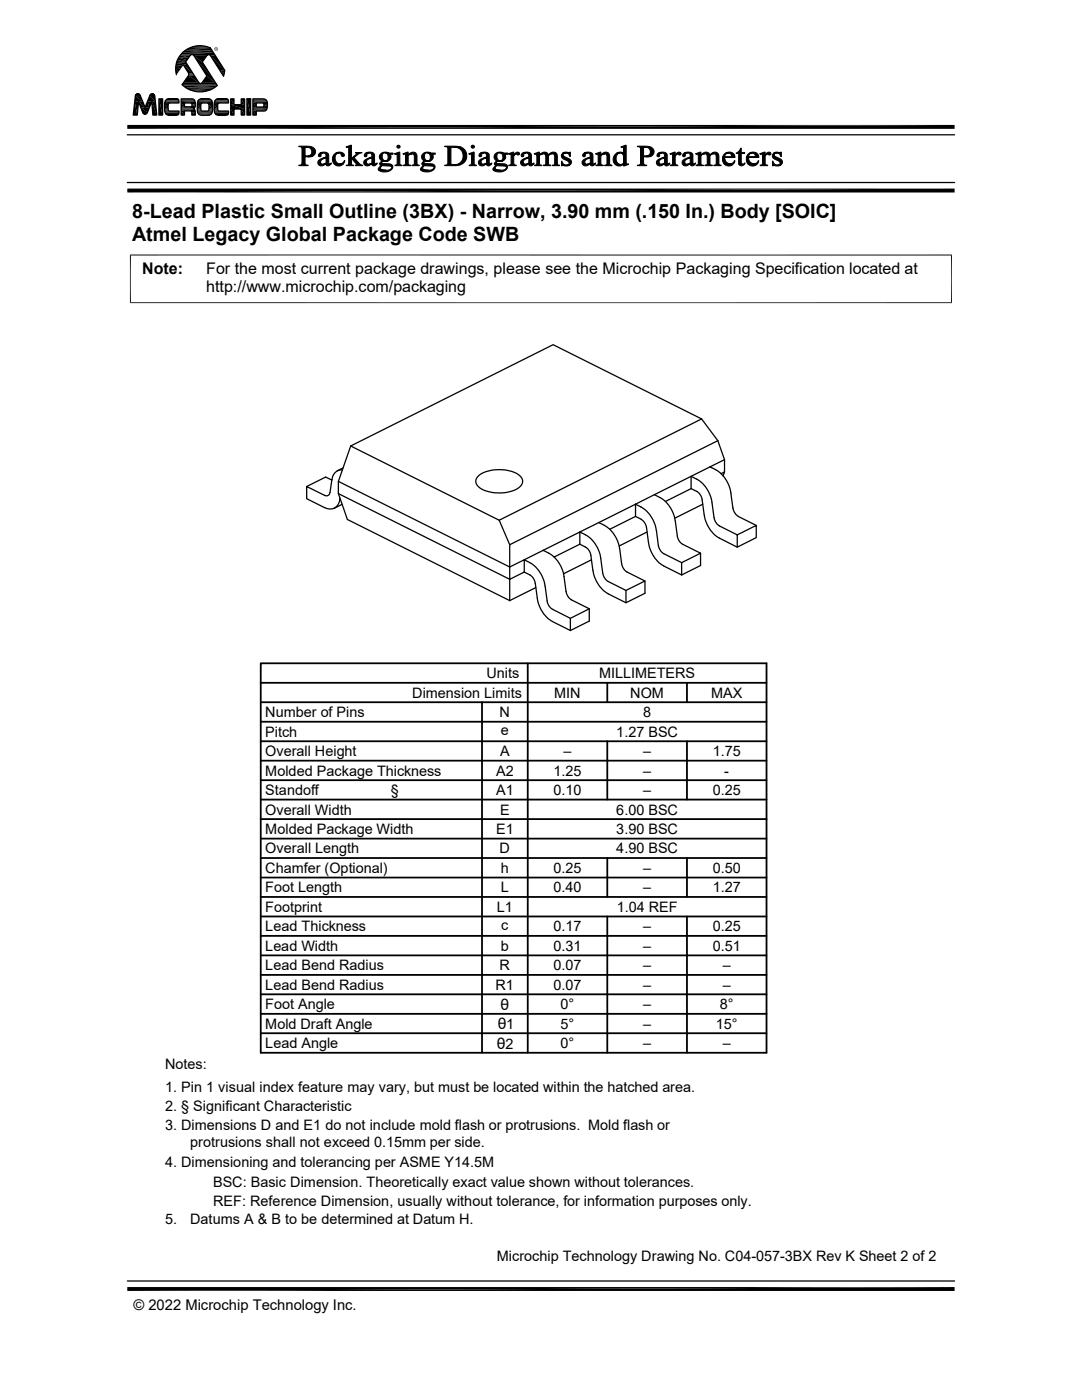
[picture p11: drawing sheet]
<svg xmlns="http://www.w3.org/2000/svg" width="216mm" height="279mm" viewBox="0 0 216 279" stroke-linecap="round" stroke-linejoin="round" font-family="sans-serif">
<g fill="none" stroke="#000" stroke-width=".25">
<path d="M27.1 18.9l-.5 4.1h.8l.2-2.7 .9 2.1a.49 .49 0 0 0 .4 .4 .49 .49 0 0 0 .5-.3M27.5 18.7l.5 .4 1 2.3 .9-2.4a.5 .5 0 0 1 .5-.3 .5 .5 0 0 1 .5 .4l.4 3.9h-.8l-.2-2.8-.9 2.2M27.5 18.7l-.4 .2M31.7 19.7h.7v3.3h-.7zM36.2 19.7h2.3a1.14 1.14 0 0 1 .4 1.6l-.3 .4 .3 .2 .1 1.1h-.7v-.6l-.2-.3h-1.3v.9h-.6zM36.3 16.9l.1 .1M36.4 17l1.6 1M36.6 13l1.1 1.8-1.4 2.1M38.1 18a5.1 5.1 0 0 0 3.7 0M38.7 11l2.6 4.2-1.2 1.5-.4-.2-2.7-4.1 1-1.4 .3-.1 .4 .2M42 9.5l2.8 4.6-.2 1.1-2.6-4.1-.4-.2-.3 .2-.9 1.3 2.9 4.7-1.5 .9M42 9.6a4.8 4.8 0 0 0-5.1 .5 4.8 4.8 0 0 0-1.7 4.8"/>
<path d="M46 19.7h.7v1.2h1.4v-1.2h.7v3.3h-.7v-1.2h-1.4v1.2h-.7zM49.3 19.7h.7v3.3h-.7zM49.3 19.7h.7M50.5 19.7h2a.84 .84 0 0 1 .9 1 1.09 1.09 0 0 1-.7 1.5h-1.6v.8h-.6zM25.4 36.4h165.1M25.4 26.9h165.1M33 20.2l.6-.5h1.6a.57 .57 0 0 1 .5 .3 .57 .57 0 0 1 0 .6h-2l-.2 .4v.7l.1 .3 .2 .2h1.9a.62 .62 0 0 1-.1 .6 .62 .62 0 0 1-.6 .2h-1.2a.96 .96 0 0 1-.9-1.2l.1-1.6M36.8 20.6h1.3l.2 .1v.5l-.1 .1h-1.4zM40.2 20.6h1.2l.2 .1 .1 1-.1 .4h-1.4l-.1-1.1zM42.3 20.2l-.3-.3-.4-.2h-1.5a.87 .87 0 0 0-.7 1.1v1a.94 .94 0 0 0 .9 1.2h1.1a.96 .96 0 0 0 1-1.2l-.1-1.6M42.9 20.2l.6-.5h1.6a.56 .56 0 0 1 .5 .9h-2l-.2 .4v.7l.1 .3 .2 .2h1.9a.62 .62 0 0 1-.1 .6 .62 .62 0 0 1-.6 .2h-1.2a.96 .96 0 0 1-1-1.2l.2-1.6M51.1 20.6h1.4l.1 .1v.5l-.1 .2h-1.4z"/>
<path d="M66.2 95.8l-1.2-.6-3.8 1.9M67.5 96.1l34.2 17.1 2.9-1.5v2.5M67.5 98.5l34.2 17.1v-6.9M67.5 98.5l1.8 5.2 32.4 16.2M67.5 96.1v2.4M67.8 99.7a2.22 2.22 0 0 1-1.1 1.7M67.8 99.4v.3M68.3 93.8a1.97 1.97 0 0 0-2.1 1.9l-.4 2.6a.69 .69 0 0 1-1.1 .5l-3.5-1.7v2.4l3.5 1.8M68.5 93.4l-1.2 .5M70 89l29.6 14.8M70 89l-2.5 7.1M95.3 95.1a7.3 7.3 0 0 1 8.4-.2 1.45 1.45 0 0 1-.3 2.5 7.5 7.5 0 0 1-8.1-.4 1.33 1.33 0 0 1 0-1.9z"/>
<path d="M130.6 98.7l-3.8 1.9M130.6 98.7a6.4 6.4 0 0 1 4.1 5.2l.4 3.1a2.27 2.27 0 0 0 1.1 1.6l3.6 1.8-3.8 1.9M137.9 97.5v-2.4a6.4 6.4 0 0 1 4.2 5.2M137.9 97.5l-5.1 2.6M137.9 97.5a3.4 3.4 0 0 1 1.7 1.1l.5 .9 .4 3.2M140 83.6l-29.6-14.8-40.4 20.2M140 83.6l-40.4 20.2M140 83.6l3.2 4.3M141.7 93.2l-11.1 5.5M141.7 93.2a6.4 6.4 0 0 1 4.1 5.2l.4 3M143.2 87.9l-41.5 20.8M143.2 87.9l1.4 3.8v2.5"/>
<path d="M143.9 94.5l.7-.3-.3 .8M144.6 91.7l-2.9 1.5M64.7 101.3a2.23 2.23 0 0 0 2 .1M68.3 100.6l-1.6 .8M99.6 103.8l2.1 4.9M104.6 114.2l1.1 .5a2.47 2.47 0 0 1 1.1 1.7l.4 3a6.4 6.4 0 0 0 3.1 4.6M104.6 114.2l-2.9 1.4v4.3M106.9 117.3l-5.2 2.6M108.4 109.8a6.4 6.4 0 0 1 4.1 5.3l.4 2.9M108.8 117l.4 2.9a2.27 2.27 0 0 0 1.1 1.7l3.5 1.8v2.4M113 118a2.27 2.27 0 0 0 1 1.7l3.6 1.8M115.7 108.6l-5.1 2.6"/>
<path d="M115.7 108.6l1.1 .6a2.36 2.36 0 0 1 1.1 1.6l.4 3M116.8 106.7l-1.1-.5v2.4M116.8 106.7a6.4 6.4 0 0 1 3.1 4.7l.4 3a2.27 2.27 0 0 0 1.1 1.7l3.5 1.7 3.8-1.8M118 111.7l-5.6 2.8M118.3 113.8a6.4 6.4 0 0 0 3.1 4.7M119.5 104.3l-14.9 7.4a6.4 6.4 0 0 1 4.2 5.2M119.5 104.3a6.4 6.4 0 0 1 4.1 5.2M123.7 109.5l.3 3M124.1 112.5a2.27 2.27 0 0 0 1 1.7l3.6 1.8v2.4l-3.8 1.9-3.6-1.8M124.9 117.8v2.5M126.8 100.6l-7.3 3.7M126.8 103.1l-5.1 2.5"/>
<path d="M126.8 100.6v2.5l1.1 .5a2.36 2.36 0 0 1 1.1 1.7l.4 3M126.8 100.6l1.1 .6M127.9 101.2a6.4 6.4 0 0 1 3.1 4.7M129.1 106.2l-5.6 2.8M129.4 108.3a6.4 6.4 0 0 0 3.1 4.6M131 105.9l.4 2.9M131.4 108.8a2.27 2.27 0 0 0 1.1 1.7l3.5 1.8M132.5 113l3.5 1.7M136 112.3v2.4M139.8 110.4v2.5l-3.8 1.8M140.2 100.6l-5.6 2.8M140.5 102.7a6.4 6.4 0 0 0 3.1 4.7l3.5 1.8"/>
<path d="M142.1 100.3l.4 3a2.27 2.27 0 0 0 1.1 1.7l3.5 1.7v2.5l3.8-1.9v-2.4l-3.8 1.8M146.3 101.4a2.27 2.27 0 0 0 1 1.7l3.6 1.8M110.3 124.1l3.5 1.7M117.6 121.5l-3.8 1.9M117.6 121.5v2.5l-3.8 1.8M25.4 255.7h165.1"/>
</g>
<g fill="none" stroke="#000" stroke-width=".2">
<path d="M33 20h2.7M33.1 19.9h2.6M33.1 19.9h2.5M33.2 19.9h2.4M33.3 19.8h2.3M33.4 19.8h2.1M35.9 11h2.1M36 11h2M36.2 19.7l2.4 .1M36.2 19.8h2.5M36.2 19.9h2.6M36.3 16.9h7"/>
<path d="M36.4 17h6.9M36.5 16.7h6.6M36.5 16.6h3.3M36.6 16.5h3.1M36.9 17.4h6M37.5 17.7h4.9M37.8 9.5h4.2M37.9 9.4h4M38.2 10.9h-2.2M38.4 9.3h3M38.4 9.2h2.9M38.4 10.9h3.2"/>
<path d="M38.5 11h2.9M38.6 11h2.7M38.7 11.1h2.6M38.7 18.3h2.5M39.6 20h2.6M39.6 19.9h2.6M39.7 19.8h2.4M39.8 19.8h2.2M39.9 19.8h2M40.2 16.6h2.9M40.3 16.6h2.7M42.8 10.9h-6.8"/>
<path d="M42.9 20h2.7M43 19.9h2.6M43 19.9h2.5M43.1 19.9h2.4M43.1 19.8h2.4M43.2 19.8h2.2M50.5 19.7l2.4 .1M50.5 19.8h2.5M50.5 19.9h2.6M50.5 20h2.7M32.9 20.5h2.8M32.9 22.2h2.8"/>
<path d="M32.9 22.3h2.8M32.9 20.4h2.8M32.9 20.3h2.8M32.9 22.4h2.8M32.9 22.5h2.8M32.9 20.2h2.8M33 20.1h2.7M33 22.6h2.7M33 22.7h2.7M33.1 22.8h2.6M33.3 22.9h2.3M33.3 22.9h2.2"/>
<path d="M35.6 22.8l-2.4 .1M36.2 20.1h2.7M36.2 20.2h2.7M36.2 21.4h2.7M36.2 21.5h2.7M36.2 21.6h2.6M36.2 21.7h2.4M36.2 21.7h2.5M36.2 21.8h2.6M36.2 21.9h2.7M36.2 22h2.7M36.2 22.1h2.7"/>
<path d="M38.7 21.6l-2.5 .1M39.4 20.5h3M39.4 22.2h3M39.4 20.4h3M39.4 22.4h3M39.4 22.5h2.9M39.4 20.2h3M39.5 22.6h2.8M39.5 20.1h2.8M39.5 22.7h2.7M39.6 22.8h2.6M39.7 22.9h2.4"/>
<path d="M39.8 22.9h2.2M42.8 22.2h2.8M42.8 20.5h2.8M42.8 20.4h2.8M42.8 22.3h2.8M42.8 20.3h2.8M42.8 22.4h2.8M42.8 22.5h2.8M42.8 20.2h2.8M42.9 22.6h2.7M42.9 20.1h2.7M42.9 22.7h2.7"/>
<path d="M43 22.8h2.6M43.2 22.9h2.2M45.5 22.8l-2.4 .1M50.5 20.1h2.7M50.5 20.2h2.8M50.5 20.4h2.8M50.5 20.5h2.8M50.5 21.4h2.8M50.5 21.7h2.8M50.5 21.8h2.8M50.5 22h2.7M50.5 22h2.6"/>
<path d="M50.5 22.1h2.5M50.5 22.1h2.4M26 50.8v9.7M189.9 50.8v9.7M189.9 50.9h-164M25.9 60.4h164"/>
</g>
<g fill="#000" stroke="#000" stroke-width=".2">
<path d="M80.4 30.7h.3zM118.9 30.7h.2zM123.9 29.3l.3 .1zM151.6 30.7h.3z"/>
<path d="M60.2 29.4h1.1l-.4 .1v1.6h1.5l-1.5 .1v1.6l.6 .3h-1.9v-.1a.5 .5 0 0 0 .7-.6z" fill-rule="evenodd"/>
<path d="M59.6 29.2h1.6a1.27 1.27 0 0 1 1.7 1.5l-.5 .4h-1a.87 .87 0 0 0 .8-.9 .87 .87 0 0 0-.9-.8h-1.1z" fill-rule="evenodd"/>
<path d="M60.9 31.2h1.3z" fill-rule="evenodd"/>
<path d="M63.6 30.7l.3-.2h.6a.54 .54 0 0 0-.5 .7l-.3 .1-.2-.2z" fill-rule="evenodd"/>
<path d="M63.6 32l.9-.5h.6l-.6 .2a.54 .54 0 0 0-.5 .5 .54 .54 0 0 0 .4 .6h.5a.76 .76 0 0 1-1.1 .3 .76 .76 0 0 1-.2-1.1z" fill-rule="evenodd"/>
<path d="M63.9 30.5a1.1 1.1 0 0 1 1.7 .6v1.5l.1 .1 .3 .1a.48 .48 0 0 1-.5 .3 .48 .48 0 0 1-.4-.4l-.3-.1 .3-.1v-1h-.5a.45 .45 0 0 0 .5-.4 .45 .45 0 0 0-.3-.5z" fill-rule="evenodd"/>
<path d="M64.4 32.8l.7-.1z" fill-rule="evenodd"/>
<path d="M65.7 32.7l.4-.2-.1 .3z" fill-rule="evenodd"/>
<path d="M66.6 30.9l.5-.4h.5a.99 .99 0 0 0-.6 1.6l.5 .5 1 .1a1.32 1.32 0 0 1-1.8 0 1.32 1.32 0 0 1-.1-1.8z" fill-rule="evenodd"/>
<path d="M67.1 30.5a1.03 1.03 0 0 1 1.6 .6v.1a.46 .46 0 0 1-.5-.1 .46 .46 0 0 1-.2-.4z" fill-rule="evenodd"/>
<path d="M67.8 32.7l.5-.1 .5-.5-.3 .6z" fill-rule="evenodd"/>
<path d="M69.1 29.3l.2 .1z" fill-rule="evenodd"/>
<path d="M69.1 29.3l1-.3v3.7l.5 .4h-1.5l.3-.2 .2-.3v-3l-.1-.2z" fill-rule="evenodd"/>
<path d="M70.9 30.4h1.3l-.7 .4-.9 .7 1.1 1.1 .7 .5h-1.5l.2-.3-1-1.2 1-.8v-.2z" fill-rule="evenodd"/>
<path d="M72.8 30.7l.2-.2h.7a.54 .54 0 0 0-.5 .7 .31 .31 0 0 1-.5 0 .31 .31 0 0 1 .1-.5z" fill-rule="evenodd"/>
<path d="M72.7 32l.9-.5h.6l-.6 .2a.53 .53 0 0 0-.5 .6 .53 .53 0 0 0 .5 .5h.5a.77 .77 0 0 1-1.1 .3 .77 .77 0 0 1-.3-1.1z" fill-rule="evenodd"/>
<path d="M73 30.5a1.06 1.06 0 0 1 1.7 .6l.1 1.5 .3 .2a.48 .48 0 0 1-.5 .3 .48 .48 0 0 1-.4-.4l-.2-.1 .2-.1v-1h-.5a.46 .46 0 0 0 .5-.4 .46 .46 0 0 0-.2-.5z" fill-rule="evenodd"/>
<path d="M73.6 32.8l.6-.1z" fill-rule="evenodd"/>
<path d="M74.9 32.7l.3-.2-.1 .3z" fill-rule="evenodd"/>
<path d="M75.7 33.3l.5-.2a.44 .44 0 0 0-.3 .5 .44 .44 0 0 0 .5 .3l.6 .1h-1.4a.42 .42 0 0 1 .1-.7z" fill-rule="evenodd"/>
<path d="M76 30.6l.6-.2 .9 .1h-.7a.84 .84 0 0 0-.5 .8 .84 .84 0 0 0 .5 .8h.7l-1.1 .1-.2 .1v.3l1 .1a.85 .85 0 0 1 1.2 .7l-.5 .6a2.24 2.24 0 0 1-1.8 .2l-.5-.2h1.4a.83 .83 0 0 0 1.1-.7l-.3-.2h-1.2a.53 .53 0 0 1-.6 0 .53 .53 0 0 1-.2-.6l.5-.4-.5-.3a.83 .83 0 0 1 .2-1.2z" fill-rule="evenodd"/>
<path d="M76.4 32.2l1-.1z" fill-rule="evenodd"/>
<path d="M76.8 30.5l1.6 .1v.2h-.5a.82 .82 0 0 1-.4 1.3h-.6a.81 .81 0 0 0 .6-.8 .81 .81 0 0 0-.7-.8z" fill-rule="evenodd"/>
<path d="M78.7 30.7h.3z" fill-rule="evenodd"/>
<path d="M78.7 30.7l1.1-.3v2.1a.37 .37 0 0 0 .4 .5v.1h-1.4l.4-.4v-1.5l-.1-.4z" fill-rule="evenodd"/>
<path d="M80.4 30.7l1-.3v.5h-.5z" fill-rule="evenodd"/>
<path d="M80.9 30.9l1.3-.2-.8 .4 .1 1.6 .4 .4h-1.4l.4-.4z" fill-rule="evenodd"/>
<path d="M81.7 30.7a.83 .83 0 0 1 .9-.4 .83 .83 0 0 1 .6 .8v1.6l.5 .4h-1.5l.3-.2 .2-.2-.1-1.7-.2-.3z" fill-rule="evenodd"/>
<path d="M84.1 33.3l.5-.2a.44 .44 0 0 0-.2 .5 .44 .44 0 0 0 .4 .3l.6 .1h-1.4a.42 .42 0 0 1 .1-.7z" fill-rule="evenodd"/>
<path d="M84.5 30.6l.5-.2 .9 .1h-.7a.84 .84 0 0 0-.5 .8 .84 .84 0 0 0 .5 .8h.7l-1.1 .1-.2 .1v.3l1.1 .1a.82 .82 0 0 1 1.1 .8l-.5 .5a2.24 2.24 0 0 1-1.8 .2l-.5-.2h1.4a.83 .83 0 0 0 1.2-.7l-.4-.2h-1.2a.53 .53 0 0 1-.6 0 .53 .53 0 0 1-.2-.6l.5-.4-.4-.3a.83 .83 0 0 1 .2-1.2z" fill-rule="evenodd"/>
<path d="M84.8 32.2l1-.1z" fill-rule="evenodd"/>
<path d="M85.2 30.5l1.6 .1v.2h-.5a.82 .82 0 0 1-.4 1.3h-.6a.81 .81 0 0 0 .6-.8 .81 .81 0 0 0-.7-.8z" fill-rule="evenodd"/>
<path d="M88.7 29.2h2l1.3 .2-2 .1v3.3l1.9 .1-1 .2h-2.2v-.1a.46 .46 0 0 0 .7-.5v-2.8a.44 .44 0 0 0-.7-.4z" fill-rule="evenodd"/>
<path d="M90.7 29.4h1.3l.6 .4 .5 .7v.8a1.77 1.77 0 0 1-1.2 1.6h-1.2a1.66 1.66 0 0 0 1.7-1.8 1.66 1.66 0 0 0-1.7-1.7z" fill-rule="evenodd"/>
<path d="M93.6 30.7h.3z" fill-rule="evenodd"/>
<path d="M93.6 30.7l1-.3v2.1a.36 .36 0 0 0 .1 .4 .36 .36 0 0 0 .4 .1v.1h-1.5v-.1a.38 .38 0 0 0 .5-.5v-1.6l-.1-.1z" fill-rule="evenodd"/>
<path d="M95.7 30.7l.2-.2h.6a.44 .44 0 0 0-.4 .6 .31 .31 0 0 1-.5 .1 .31 .31 0 0 1 .1-.5z" fill-rule="evenodd"/>
<path d="M95.6 32l.9-.5h.6l-.6 .2a.53 .53 0 0 0-.5 .5 .53 .53 0 0 0 .5 .6h.4a.77 .77 0 0 1-1 .3 .77 .77 0 0 1-.3-1.1z" fill-rule="evenodd"/>
<path d="M95.9 30.5l.5-.1a.98 .98 0 0 1 1.2 .5v1.7l.4 .2a.48 .48 0 0 1-.5 .3 .48 .48 0 0 1-.4-.4l-.2-.1 .2-.1v-1h-.5a.47 .47 0 0 0 .5-.4 .47 .47 0 0 0-.2-.5z" fill-rule="evenodd"/>
<path d="M96.5 32.8l.6-.1z" fill-rule="evenodd"/>
<path d="M97.8 32.7l.3-.2-.1 .3z" fill-rule="evenodd"/>
<path d="M98.6 33.3l.5-.2a.44 .44 0 0 0-.3 .5 .44 .44 0 0 0 .5 .3l.6 .1h-1.4a.42 .42 0 0 1 .1-.7z" fill-rule="evenodd"/>
<path d="M98.9 30.6l.6-.2 .9 .1h-.7a.84 .84 0 0 0-.6 .8 .84 .84 0 0 0 .6 .8h.7l-1.1 .1-.2 .4 1.3 .1a.72 .72 0 0 1 .9 .6 .72 .72 0 0 1-.7 .8l-1.2 .2-.9-.3h1.4a.82 .82 0 0 0 1.1-.7l-.3-.2h-1.2a.52 .52 0 0 1-.6-.1 .52 .52 0 0 1-.2-.5l.4-.4-.4-.3a.83 .83 0 0 1 .2-1.2z" fill-rule="evenodd"/>
<path d="M99.3 32.2l1-.1z" fill-rule="evenodd"/>
<path d="M99.7 30.5l1.6 .1v.2h-.6a.82 .82 0 0 1-.3 1.3h-.6a.82 .82 0 0 0 .5-.8 .82 .82 0 0 0-.6-.8z" fill-rule="evenodd"/>
<path d="M101.5 30.7h.2z" fill-rule="evenodd"/>
<path d="M101.5 30.7l1-.3v.5h.2l-.2 .3v1.5l.5 .4h-1.5l.5-.4v-1.7l-.1-.2z" fill-rule="evenodd"/>
<path d="M102.7 30.7h.2l-.4 .2z" fill-rule="evenodd"/>
<path d="M102.7 30.7l.2-.2a.4 .4 0 0 1 .5-.1 .4 .4 0 0 1 .2 .5h-.2z" fill-rule="evenodd"/>
<path d="M104.1 30.7l.3-.2h.6a.54 .54 0 0 0-.5 .7 .31 .31 0 0 1-.5 0 .31 .31 0 0 1 .1-.5z" fill-rule="evenodd"/>
<path d="M104 32l.9-.5h.6l-.6 .2a.53 .53 0 0 0-.5 .6 .53 .53 0 0 0 .5 .5h.5a.77 .77 0 0 1-1.1 .3 .77 .77 0 0 1-.3-1.1z" fill-rule="evenodd"/>
<path d="M104.4 30.5a1.06 1.06 0 0 1 1.6 .6l.1 1.5 .3 .2a.48 .48 0 0 1-.5 .3 .48 .48 0 0 1-.4-.4l-.2-.1 .2-.1v-1h-.4a.46 .46 0 0 0 .4-.4 .46 .46 0 0 0-.2-.5z" fill-rule="evenodd"/>
<path d="M104.9 32.8l.6-.1z" fill-rule="evenodd"/>
<path d="M106.2 32.7l.4-.2-.2 .3z" fill-rule="evenodd"/>
<path d="M106.6 30.7h.3z" fill-rule="evenodd"/>
<path d="M106.6 30.7l1.1-.3v.5h-.6l-.1-.1z" fill-rule="evenodd"/>
<path d="M107.1 30.9l1.3-.2-.7 .4v1.6l.4 .4h-1.4v-.1a.4 .4 0 0 0 .4-.5z" fill-rule="evenodd"/>
<path d="M107.9 30.7l.1-.1a.84 .84 0 0 1 1.4 .3l.2 .1-.2 .1 .1 1.6 .4 .4h-1.5l.5-.4v-1.6l-.4-.4z" fill-rule="evenodd"/>
<path d="M109.5 30.8l.2-.2 .5 .1-.6 .3-.2-.1z" fill-rule="evenodd"/>
<path d="M109.7 30.6a.84 .84 0 0 1 .9-.2 .84 .84 0 0 1 .6 .7v1.4a.37 .37 0 0 0 .5 .5v.1h-1.5l.5-.4v-1.5l-.3-.5z" fill-rule="evenodd"/>
<path d="M112 32.2h.1a.95 .95 0 0 0 1 .8h.5l-1.6 .1z" fill-rule="evenodd"/>
<path d="M112.2 30.7l.2-.2h.5a.39 .39 0 0 0-.5 .3 .39 .39 0 0 0 .2 .5 1.68 1.68 0 0 1 1.4 .9l-.2 .7-.7 .1a.49 .49 0 0 0 .4-.5 .49 .49 0 0 0-.5-.5l-.2-.1a.78 .78 0 0 1-.6-1.2z" fill-rule="evenodd"/>
<path d="M112.4 30.5l.4-.1 .8 .1z" fill-rule="evenodd"/>
<path d="M112.2 33h1.4l-.3 .1z" fill-rule="evenodd"/>
<path d="M112.4 30.5l1.4-.1v.8l-.2-.1a.7 .7 0 0 0-.7-.6z" fill-rule="evenodd"/>
<path d="M116.4 30.7l.2-.2h.6a.54 .54 0 0 0-.5 .7 .31 .31 0 0 1-.4 0 .31 .31 0 0 1 .1-.5z" fill-rule="evenodd"/>
<path d="M116.4 31.9l.9-.4h.5l-.6 .2a.54 .54 0 0 0-.5 .5 .54 .54 0 0 0 .4 .6h.5a.79 .79 0 0 1-1 .3 .79 .79 0 0 1-.4-.9z" fill-rule="evenodd"/>
<path d="M116.6 30.5l.2-.1a.95 .95 0 0 1 1.5 .8v1.4l.4 .2a.48 .48 0 0 1-.5 .3 .48 .48 0 0 1-.4-.4l-.2-.1 .2-.1v-1h-.5a.45 .45 0 0 0 .5-.4 .45 .45 0 0 0-.2-.5z" fill-rule="evenodd"/>
<path d="M117.1 32.8l.7-.1z" fill-rule="evenodd"/>
<path d="M118.5 32.7l.3-.2-.1 .3z" fill-rule="evenodd"/>
<path d="M118.9 30.7l1-.3v.5h-.6z" fill-rule="evenodd"/>
<path d="M119.3 30.9l1.4-.2-.8 .4v1.4a.39 .39 0 0 0 .1 .4 .39 .39 0 0 0 .4 .1v.1h-1.5l.5-.4z" fill-rule="evenodd"/>
<path d="M120.1 30.7a.83 .83 0 0 1 .9-.3 .83 .83 0 0 1 .6 .7l.1 1.6 .4 .4h-1.4l.4-.4v-1.7l-.3-.3z" fill-rule="evenodd"/>
<path d="M122.8 30.7l.3-.2h.6a1.2 1.2 0 0 0-.8 1.2 1.2 1.2 0 0 0 .9 1.1h-1l-.2-.1a1.41 1.41 0 0 1 .2-2z" fill-rule="evenodd"/>
<path d="M123.1 30.5a1.12 1.12 0 0 1 1.3 .1z" fill-rule="evenodd"/>
<path d="M123.9 29.3l1-.3v3.3l.3 .5h-.8l-.4 .2a1.15 1.15 0 0 1-1.2-.2h1l.6-.2v-1.5l-.3-.5h.3v-.9v-.3z" fill-rule="evenodd"/>
<path d="M124.4 32.8l1-.1v.1l-1 .3z" fill-rule="evenodd"/>
<path d="M127.7 29.4h1.1l-.4 .1v1.6h1.6l-1.6 .1v1.2a.47 .47 0 0 0 .1 .5 .47 .47 0 0 0 .6 .1v.1h-1.9l.4-.2 .2-.3z" fill-rule="evenodd"/>
<path d="M127.2 29.2h1.6a1.31 1.31 0 0 1 1.7 1.3l-.4 .6h-1.2a.86 .86 0 0 0 .9-.7 .86 .86 0 0 0-.6-.9l-1.5-.1z" fill-rule="evenodd"/>
<path d="M128.4 31.2h1.4z" fill-rule="evenodd"/>
<path d="M131.2 30.7l.3-.2h.6l-.4 .2-.1 .3a.3 .3 0 0 1-.4 .2 .3 .3 0 0 1 0-.5z" fill-rule="evenodd"/>
<path d="M131.1 32l.9-.5h.6l-.7 .3a.5 .5 0 0 0-.4 .5 .5 .5 0 0 0 .5 .5h.5a.77 .77 0 0 1-1.1 .3 .77 .77 0 0 1-.3-1.1z" fill-rule="evenodd"/>
<path d="M131.5 30.5l1-.1a.65 .65 0 0 1 .6 .5l.1 1.7 .3 .2a.48 .48 0 0 1-.5 .3 .48 .48 0 0 1-.4-.4l-.2-.1 .2-.1v-1h-.4a.47 .47 0 0 0 .4-.4 .47 .47 0 0 0-.2-.5z" fill-rule="evenodd"/>
<path d="M132 32.8l.6-.1z" fill-rule="evenodd"/>
<path d="M133.3 32.7l.3-.2-.1 .3z" fill-rule="evenodd"/>
<path d="M133.7 30.7h.3z" fill-rule="evenodd"/>
<path d="M133.7 30.7l1-.3v.5h.2l-.2 .3v1.2a.45 .45 0 0 0 .6 .6v.1h-1.6l.5-.4v-1.8l-.1-.1z" fill-rule="evenodd"/>
<path d="M134.9 30.7h.3l-.5 .2z" fill-rule="evenodd"/>
<path d="M134.9 30.7a.49 .49 0 0 1 .5-.4 .49 .49 0 0 1 .5 .5 .47 .47 0 0 1-.7-.1z" fill-rule="evenodd"/>
<path d="M136.3 30.7l.3-.2h.6a.44 .44 0 0 0-.5 .6 .31 .31 0 0 1-.4 .1 .31 .31 0 0 1 0-.5z" fill-rule="evenodd"/>
<path d="M136.2 32l.9-.5h.6l-.6 .2a.53 .53 0 0 0-.5 .5 .53 .53 0 0 0 .5 .6h.5a.77 .77 0 0 1-1.1 .3 .77 .77 0 0 1-.3-1.1z" fill-rule="evenodd"/>
<path d="M136.6 30.5l1-.1a.65 .65 0 0 1 .7 .5v1.7l.4 .2a.48 .48 0 0 1-.5 .3 .48 .48 0 0 1-.5-.4l-.2-.1 .2-.1v-1h-.4a.47 .47 0 0 0 .4-.4 .47 .47 0 0 0-.2-.5z" fill-rule="evenodd"/>
<path d="M137.1 32.8l.6-.1z" fill-rule="evenodd"/>
<path d="M138.4 32.7l.4-.2-.1 .3z" fill-rule="evenodd"/>
<path d="M138.8 30.7h.3z" fill-rule="evenodd"/>
<path d="M138.8 30.7l1.1-.3v.5h-.6l-.1-.1z" fill-rule="evenodd"/>
<path d="M139.3 30.9l1.3-.2-.7 .4v1.6l.5 .4h-1.5l.4-.4z" fill-rule="evenodd"/>
<path d="M140.1 30.7l.2-.1a.84 .84 0 0 1 1.3 .3l.2 .1-.2 .1 .1 1.6 .4 .4h-1.4l.4-.4v-1.7l-.4-.3z" fill-rule="evenodd"/>
<path d="M141.8 30.8l.1-.2 .5 .1-.8 .2z" fill-rule="evenodd"/>
<path d="M141.9 30.6a.85 .85 0 0 1 1-.2 .85 .85 0 0 1 .5 .9l.1 1.4 .4 .4h-1.5v-.1a.37 .37 0 0 0 .5-.5v-1.2a.52 .52 0 0 0-.5-.6z" fill-rule="evenodd"/>
<path d="M144.5 30.8l.3-.3 .6 .1-.5 .1-.3 .6h-.4z" fill-rule="evenodd"/>
<path d="M144.8 30.5a1.15 1.15 0 0 1 1.9 .9h-2.1l.3 .9 .8 .4h-1.2a1.51 1.51 0 0 1-.3-1.4h1.8a.62 .62 0 0 0-.6-.7z" fill-rule="evenodd"/>
<path d="M144.5 32.7h1.3a.84 .84 0 0 0 .8-.7 .94 .94 0 0 1-.9 1.1h-.6z" fill-rule="evenodd"/>
<path d="M147.8 29.6h.1v.8h.7v.2h-.7v1.9l.3 .3h-.8v-2.2l-.5-.1 .6-.4z" fill-rule="evenodd"/>
<path d="M147.4 32.8l.9-.1 .4-.2-.1 .3a.65 .65 0 0 1-1.2 0z" fill-rule="evenodd"/>
<path d="M149.2 30.9l.4-.4 .5 .1a.72 .72 0 0 0-.7 .7h-.4z" fill-rule="evenodd"/>
<path d="M149.6 30.5h.1a1.13 1.13 0 0 1 1.7 .9h-2a1.09 1.09 0 0 0 1.1 1.3h-1.3l-.2-.4v-1h1.7v-.4l-.3-.3z" fill-rule="evenodd"/>
<path d="M149.2 32.7h1.4a.84 .84 0 0 0 .7-.7 1.15 1.15 0 0 1-.7 1.1 1.15 1.15 0 0 1-1.3-.3z" fill-rule="evenodd"/>
<path d="M151.6 30.7l1.1-.3v.5h.1l-.1 .3v1.5l.5 .4h-1.5l.4-.4v-1.4v-.5z" fill-rule="evenodd"/>
<path d="M152.8 30.7h.3l-.4 .2z" fill-rule="evenodd"/>
<path d="M152.9 30.6a.43 .43 0 0 1 .6-.3 .43 .43 0 0 1 .3 .6h-.4l-.6-.2z" fill-rule="evenodd"/>
<path d="M154.1 32.2h.1a.95 .95 0 0 0 1 .8h.5l-1.6 .1z" fill-rule="evenodd"/>
<path d="M154.3 30.7l.2-.2h.5a.38 .38 0 0 0-.5 .2 .38 .38 0 0 0 .2 .5l.8 .4a.73 .73 0 0 1 .6 .6 .73 .73 0 0 1-.4 .8h-.5a.46 .46 0 0 0 .5-.4 .46 .46 0 0 0-.5-.5l-.3-.2a.93 .93 0 0 1-.8-.7z" fill-rule="evenodd"/>
<path d="M154.5 30.5l.4-.1 .8 .1z" fill-rule="evenodd"/>
<path d="M154.3 33h1.4l-.3 .1z" fill-rule="evenodd"/>
<path d="M154.5 30.5l1.4-.1v.8h-.1a.8 .8 0 0 0-.8-.7z" fill-rule="evenodd"/>
<circle cx="79.5" cy="29.3" r=".31"/>
<circle cx="94.3" cy="29.3" r=".31"/>
</g>
<g fill="#000">
<path d="M27 19.1l1 .1h-1zM27 19.1h1v.1zM27 19.2l1.5 1.1h-1.6zM27 19.2h1l.5 1.1zM27 19.1h1zM27.1 19h.9zM27.1 19l.9 .1zM27.1 18.9h.8zM27.1 18.9l.8 .1zM27.2 18.8l.7 .1zM27.2 18.8h.6zM27.2 18.8h.5z"/>
<path d="M27.3 18.7l.4 .1zM27.3 18.7h.4zM27.4 18.7h.2zM27.4 18.7h.3zM27.5 18.7h.1zM29.9 19.1l1.1 1.1h-1.6zM29.9 19.1h1l.1 1.1zM29.9 19.1h1zM29.9 19l1 .1zM29.9 19h.9zM30 19h.8zM30 18.9h.8z"/>
<path d="M30 18.9l.8 .1zM30.1 18.8l.7 .1zM30.1 18.8h.6zM30.1 18.8h.5zM30.2 18.7l.4 .1zM30.2 18.7h.4zM30.2 18.7h.3zM30.3 18.7h.2zM31.7 19.7l.7 3.3h-.7zM31.7 19.7h.7v3.3zM33.5 19.7h2zM33.5 19.7h1.9z"/>
<path d="M33.5 19.7h1.8zM33.6 19.7h1.7zM35 13.8l.6 .6h-.5zM35 13.8h1l-.4 .6zM35.1 13.2l.9 .6h-1zM35.1 13.2h1.4l-.5 .6zM35.1 14.4l.1 .5zM35.1 14.4h.5l-.4 .5zM35.1 13l1.4 .2h-1.4zM35.1 13h1.5l-.1 .2zM35.3 12.4l1.9 .2h-2zM35.3 12.4h1.7l.2 .2z"/>
<path d="M35.4 12l1.6 .4h-1.7zM35.4 12h1.9l-.3 .4zM35.6 11.5l1.7 .5h-1.9zM35.6 11.5h2.1l-.4 .5zM36.6 13l1.9 1.6h-.9zM36.6 13h.8l1.1 1.6zM37.6 15.1l2.1 1.4h-3.1zM37.6 15.1h1.2l.9 1.4zM37.6 14.6l.9 .1zM37.7 14.7h.9zM37.7 15l1.1 .1zM37.7 14.7l.9 .1z"/>
<path d="M37.7 14.9l1 .1zM37.7 14.8l1 .1zM37.7 14.9h1zM38.7 11.1l1.7 1.3h-.9zM38.7 11.1h2.6l-.9 1.3zM38.7 18.2l1.9 .1zM39 9.2h1.8zM39.3 18.3h1.3zM39.5 12.4l2.6 2.8h-.8zM39.5 12.4h.9l1.7 2.8zM39 9.2h1.7zM39.6 9.1l1.1 .1z"/>
<path d="M39.6 9.1h.6zM39.9 19.7l2 .1zM39.9 19.7h2zM40 19.7h1.9zM40 19.7h1.8zM40.1 19.7h1.7zM40.1 19.7h1.6zM41.3 15.2l1.7 1.3h-2.7zM41.3 15.2h.8l.9 1.3zM41.6 10.9h1.2zM41.7 10.9h1.2zM41.8 10.9l1.1 .1z"/>
<path d="M41.9 11h1zM41.9 11l1 .1zM42 11.1l2.9 3h-1zM42 11.1h.9l2 3zM42.8 9.8v.1zM42.8 9.7v.1zM42.8 9.9l.1 .2zM42.9 9.5l-.1 .2zM42.9 9.7l-.1 .1zM42.9 9.9v.2zM42.9 10.1h.1zM42.8 9.7l.1-.1z"/>
<path d="M42.9 10l.1 .1zM42.9 9.5h.1zM43 10.1l.1 .1zM43 9.4l.1 .1zM43.1 10.1h.2zM43.1 9.4l.2 .1zM43.3 10.1h.1zM43.3 19.7h2zM43.3 9.4v.2zM43.4 9.9l-.1 .1zM43.4 19.7h1.9zM43.4 19.7h1.8z"/>
<path d="M43.3 9.6l.1 .1zM43.3 9.4l.1 .1zM43.3 10l.2-.1zM43.4 9.8v.1zM43.4 9.7v.1zM43.5 19.7h1.7zM43.4 9.5l.1 .2zM43.5 9.8l-.1 .1zM43.5 9.7l-.1 .1zM43.9 14.1l.9 .5h-.6zM43.9 14.1h1l-.1 .5zM44.2 14.6l.4 .6z"/>
<path d="M44.2 14.6h.6l-.2 .6zM46 19.7l.7 1.2h-.7zM46 19.7h.7v1.2zM48.1 19.7l.7 1.2h-.7zM48.1 19.7h.7v1.2zM49.3 19.7l.7 3.3h-.7zM49.3 19.7h.7v3.3zM25.4 37.6h165.1l-165.1 .8zM25.4 38.4l165.1-.8v.8zM25.4 24.9h165.1l-165.1 .8zM25.4 25.7l165.1-.8v.8zM26.9 20.3h.7z"/>
<path d="M26.9 20.3l.5 2.7h-.8zM26.9 20.3h.7l-.2 2.7zM27.6 20.3h.9zM27.6 20.3l1.4 1.1h-.9zM27.6 20.3h.9l.5 1.1zM28.1 21.4l1.3 1h-.9zM28.1 21.4h1.7l-.4 1zM28.5 22.4h.9zM28.5 22.4l.9 .1zM28.5 22.5h.9zM28.5 22.5l.8 .1zM28.6 22.6h.7z"/>
<path d="M28.6 22.6l.7 .1zM28.6 22.7h.7zM28.6 22.7h.6zM28.7 22.7h.5zM28.7 22.7l.4 .1zM28.8 22.8h.3zM28.8 22.8h.2zM28.9 22.8h.1zM29.4 20.2l.4 1.2h-.8zM29.4 20.2h.9l-.5 1.2zM30.3 20.2l1 2.8h-.8zM30.3 20.2h.7l.3 2.8z"/>
<path d="M32.9 20.7l.7 .1zM32.9 20.7h.7zM32.9 20.8h.7zM32.9 20.8l.6 .2h-.6zM32.9 20.8h.7l-.1 .2zM32.9 21l.6 .7h-.6zM32.9 21h.6v.7zM32.9 21.7l.7 .1h-.7zM32.9 21.7h.6l.1 .1zM32.9 21.8h.7zM32.9 21.8l.7 .1zM32.9 21.9l.7 .1z"/>
<path d="M32.9 22h.7zM32.9 20.6h1zM32.9 20.6h.9zM32.9 20.6h.8zM32.9 20.6l.7 .1zM32.9 22l.8 .1zM32.9 22.1h.8zM32.9 22.1h.9zM32.9 22.1l.9 .1zM33.4 22.9l2 .1zM33.5 23h1.7zM33.5 23h1.9z"/>
<path d="M33.6 23h1.6zM33.6 23h1.4zM36.2 20.6l.6 .7h-.6zM36.2 20.6h.6v.7zM36.2 22.1l.6 .9h-.6zM36.2 22.1h.6v.9zM38.1 20.6h.8zM38.1 22.1h.8zM38.1 20.6h.9zM38.1 21.3h.8zM38.1 22.1l.8 .1zM38.2 22.2h.7z"/>
<path d="M38.2 20.6h.8zM38.2 21.3h.7zM38.2 22.2l.7 .1zM38.2 20.6l.8 .1zM38.2 21.2l.7 .1zM38.2 22.3l.7 .1zM38.3 20.7h.7zM38.2 21.2h.7zM38.3 21.2h.6zM38.3 22.4h.7zM38.3 22.4l.7 .6h-.7zM38.3 22.4h.7v.6z"/>
<path d="M38.3 20.7l.7 .1zM38.3 20.8l.7 .1zM38.3 21.1l.6 .1zM38.3 20.9l.7 .1h-.7zM38.3 20.9h.7v.1zM38.3 21l.7 .1zM38.3 21.1h.6zM38.3 21.1h.7zM39.4 20.7l.7 .1zM39.4 20.7h.7zM39.4 20.8h.7zM39.4 20.8l.7 .2h-.7z"/>
<path d="M39.4 20.8h.7v.2zM39.4 21l.7 .7h-.7zM39.4 21h.7v.7zM39.4 21.7l.7 .1h-.7zM39.4 21.7h.7v.1zM39.4 21.8h.7zM39.4 21.8l.7 .1zM39.4 21.9l.7 .1zM39.4 22h.8zM39.4 20.6h1zM39.4 20.6h.9zM39.4 20.6h.8z"/>
<path d="M39.4 20.6l.8 .1zM39.4 20.7h.8zM39.4 22l.8 .1zM39.4 22.1h.8zM39.4 22.1h.9zM39.4 22.1l1 .1zM39.9 22.9l1.8 .1zM39.9 22.9h2zM40.1 23h1.3zM40.1 23h1.6zM41.3 20.6h1.1zM41.4 20.6h1z"/>
<path d="M41.5 20.6h.9zM41.4 22.2h1zM41.5 22.1h.9zM41.6 20.6l.8 .1zM41.6 22.1h.8zM41.6 20.7h.8zM41.6 22l.8 .1zM41.6 20.7l.8 .1zM41.7 20.8h.7zM41.7 22h.7zM41.7 20.8l.7 .2h-.7zM41.7 20.8h.7v.2z"/>
<path d="M41.7 21.8h.7zM41.7 21.8l.7 .1zM41.7 21.9l.7 .1zM41.7 21.9h.7zM41.7 21l.7 .7h-.7zM41.7 21h.7v.7zM41.7 21.7l.7 .1h-.7zM41.7 21.7h.7v.1zM42.7 20.7l.8 .1zM42.7 20.7h.8zM42.7 20.8h.8zM42.7 20.8l.7 .2h-.7z"/>
<path d="M42.7 20.8h.8l-.1 .2zM42.7 21l.7 .7h-.7zM42.7 21h.7v.7zM42.7 21.7l.8 .1h-.8zM42.7 21.7h.7l.1 .1zM42.7 21.8h.8zM42.7 21.8l.8 .1zM42.7 21.9l.8 .1zM42.8 20.6h1zM42.8 20.6h.9zM42.8 20.6h.8zM42.8 20.6l.7 .1z"/>
<path d="M42.8 20.7h.7zM42.8 22h.7zM42.8 22l.8 .1zM42.8 22.1h.8zM42.8 22.1l.9 .1zM43.3 22.9l2 .1zM43.4 23h1.7zM43.4 23h1.9zM43.5 23h1.6zM43.5 23h1.4zM46 20.9l2.8 .9h-2.8zM46 20.9h2.8v.9z"/>
<path d="M46 21.8l.7 1.2h-.7zM46 21.8h.7v1.2zM48.1 21.8l.7 1.2h-.7zM48.1 21.8h.7v1.2zM50.5 20.6l.6 .8h-.6zM50.5 20.6h.6v.8zM50.5 22.2l.6 .8h-.6zM50.5 22.2h.6v.8zM52.4 20.6h.9zM52.5 20.6h.8zM52.5 21.4h.8zM52.5 21.3l.8 .1z"/>
<path d="M52.5 21.3h.8zM52.6 20.6h.7zM52.6 21.3h.7zM52.6 20.6l.7 .1zM52.6 21.2l.7 .1zM52.6 20.7h.8zM52.6 20.7l.8 .1h-.7zM52.6 20.7h.8v.1zM52.6 21.1h.7zM52.6 21.1h.8zM52.6 21.1l.7 .1zM52.6 21.2h.7z"/>
<path d="M52.7 20.8l.7 .3h-.7zM52.7 20.8h.7v.3zM52.7 21.1h.7zM25.4 256.9h165.1l-165.1 .7zM25.4 257.6l165.1-.7v.7z"/>
</g>
<path d="M37.3 9.7h4.8M37.5 17.9h4.9M36.2 20.4h2.7" fill="none" stroke="#000" stroke-width=".23"/>
<path d="M36.1 10.7h6.7M36.5 17.2h6.8M36.9 9.9h5.4" fill="none" stroke="#000" stroke-width=".34"/>
<path d="M35.1 12.8h2.3M36.4 10.3h6.2" fill="none" stroke="#000" stroke-width=".4"/>
<path d="M35.6 11.3h2.4" fill="none" stroke="#000" stroke-width=".42"/>
<path d="M36.3 16.8h6.9M38 18.1h3.8M50.5 21.5h2.8" fill="none" stroke="#000" stroke-width=".21"/>
<path d="M37 17.6h5.9" fill="none" stroke="#000" stroke-width=".3"/>
<g fill="none" stroke="#000" stroke-width=".36">
<path d="M52 132.4h101v77.7h-101zM52 136.3h101M105.3 132.4v77.7M121.2 136.3v3.8M137.1 136.3v3.8M52 140.1h101M52 144h101M52 147.9h101M52 151.8h101M52 155.7h101M52 159.6h101M96.2 140.1v70"/>
<path d="M121.2 147.9v11.7M137.1 147.9v11.7M52 163.5h101M52 167.4h101M52 171.2h101M52 175.1h101M52 179h101M121.2 171.2v7.8M137.1 171.2v7.8M52 182.9h101M52 190.7h101M52 186.8h101"/>
<path d="M52 198.4h101M52 194.6h101M121.2 182.9v27.2M137.1 182.9v27.2M52 202.3h101M52 206.2h101"/>
</g>
<g font-size="3.9">
<text x="26.4" y="43.5">8-Lead Plastic Small Outline (3BX) - Narrow, 3.90 mm (.150 In.) Body [SOIC]</text>
<text x="26.4" y="48.1">Atmel Legacy Global Package Code SWB</text>
</g>
<g font-size="3.2">
<text x="28.4" y="54.7">Note:</text>
<text x="41.1" y="58.3">http://www.microchip.com/packaging</text>
<text x="41.1" y="54.7">For the most current package drawings, please see the Microchip Packaging Specification located at</text>
</g>
<g font-size="3.1">
<text x="99.9" y="201.5">θ</text>
<text x="99.1" y="209.3">θ2</text>
<text x="99.3" y="205.4">θ1</text>
</g>
<g font-size="2.9">
<text x="97.1" y="135.4">Units</text>
<text x="119.6" y="135.4">MILLIMETERS</text>
<text x="52.9" y="143.1">Number of Pins</text>
<text x="82.3" y="139.2">Dimension Limits</text>
<text x="99.7" y="143.1">N</text>
<text x="110.6" y="139.2">MIN</text>
<text x="125.8" y="139.2">NOM</text>
<text x="128.3" y="143.1">8</text>
<text x="141.9" y="139.2">MAX</text>
<text x="52.9" y="147">Pitch</text>
<text x="99.9" y="146.7">e</text>
<text x="123" y="147">1.27 BSC</text>
<text x="52.9" y="150.9">Overall Height</text>
<text x="52.9" y="154.8">Molded Package Thickness</text>
<text x="99" y="154.8">A2</text>
<text x="99.8" y="150.9">A</text>
<text x="110.4" y="154.8">1.25</text>
<text x="112.4" y="150.9">–</text>
<text x="128.3" y="154.8">–</text>
<text x="128.3" y="150.9">–</text>
<text x="142.2" y="150.9">1.75</text>
<text x="144.5" y="154.8">-</text>
<text x="52.9" y="158.7">Standoff</text>
<text x="78" y="158.6">§</text>
<text x="99" y="158.7">A1</text>
<text x="110.4" y="158.7">0.10</text>
<text x="128.3" y="158.7">–</text>
<text x="142.2" y="158.7">0.25</text>
<text x="52.9" y="162.6">Overall Width</text>
<text x="52.9" y="166.4">Molded Package Width</text>
<text x="99" y="166.5">E1</text>
<text x="99.8" y="162.6">E</text>
<text x="123" y="166.4">3.90 BSC</text>
<text x="123" y="162.6">6.00 BSC</text>
<text x="52.9" y="170.3">Overall Length</text>
<text x="99.7" y="170.3">D</text>
<text x="123" y="170.3">4.90 BSC</text>
<text x="52.9" y="178.1">Foot Length</text>
<text x="52.9" y="174.2">Chamfer (Optional)</text>
<text x="99.9" y="178.1">L</text>
<text x="99.9" y="174.2">h</text>
<text x="110.4" y="178.1">0.40</text>
<text x="110.4" y="174.2">0.25</text>
<text x="128.3" y="178.1">–</text>
<text x="128.3" y="174.2">–</text>
<text x="142.2" y="178.1">1.27</text>
<text x="142.2" y="174.2">0.50</text>
<text x="52.9" y="182">Footprint</text>
<text x="52.9" y="185.9">Lead Thickness</text>
<text x="99.1" y="182">L1</text>
<text x="100" y="185.6">c</text>
<text x="110.4" y="185.9">0.17</text>
<text x="123.1" y="182">1.04 REF</text>
<text x="128.3" y="185.9">–</text>
<text x="142.2" y="185.9">0.25</text>
<text x="52.9" y="189.8">Lead Width</text>
<text x="99.9" y="189.7">b</text>
<text x="110.4" y="189.8">0.31</text>
<text x="128.3" y="189.8">–</text>
<text x="142.2" y="189.8">0.51</text>
<text x="52.9" y="197.5">Lead Bend Radius</text>
<text x="52.9" y="193.6">Lead Bend Radius</text>
<text x="98.9" y="197.5">R1</text>
<text x="99.7" y="193.6">R</text>
<text x="110.4" y="197.5">0.07</text>
<text x="110.4" y="193.6">0.07</text>
<text x="128.3" y="197.5">–</text>
<text x="128.3" y="193.6">–</text>
<text x="144.2" y="197.5">–</text>
<text x="144.2" y="193.6">–</text>
<text x="52.9" y="201.4">Foot Angle</text>
<text x="111.9" y="201.4">0°</text>
<text x="128.3" y="201.4">–</text>
<text x="143.6" y="201.4">8°</text>
<text x="52.9" y="209.2">Lead Angle</text>
<text x="52.9" y="205.3">Mold Draft Angle</text>
<text x="111.9" y="205.3">5°</text>
<text x="111.9" y="209.2">0°</text>
<text x="128.3" y="205.3">–</text>
<text x="128.3" y="209.2">–</text>
<text x="142.8" y="205.3">15°</text>
<text x="144.2" y="209.2">–</text>
<text x="32.9" y="213.4">Notes:</text>
<text x="32.9" y="218">1. Pin 1 visual index feature may vary, but must be located within the hatched area.</text>
<text x="32.9" y="221.6">2. § Significant Characteristic</text>
<text x="32.9" y="225.4">3. Dimensions D and E1 do not include mold flash or protrusions. Mold flash or</text>
<text x="32.9" y="232.9">4. Dimensioning and tolerancing per ASME Y14.5M</text>
<text x="37.9" y="228.9">protrusions shall not exceed 0.15mm per side.</text>
<text x="42.5" y="236.9">BSC: Basic Dimension. Theoretically exact value shown without tolerances.</text>
<text x="32.9" y="244.3">5.</text>
<text x="37.9" y="244.3">Datums A &amp; B to be determined at Datum H.</text>
<text x="42.5" y="240.6">REF: Reference Dimension, usually without tolerance, for information purposes only.</text>
<text x="99.1" y="251.7">Microchip Technology Drawing No. C04-057-3BX Rev K Sheet 2 of 2</text>
<text x="26.6" y="261.3">© 2022 Microchip Technology Inc.</text>
</g>
<text font-size=".6" x="43" y="10">R</text>
</svg>
